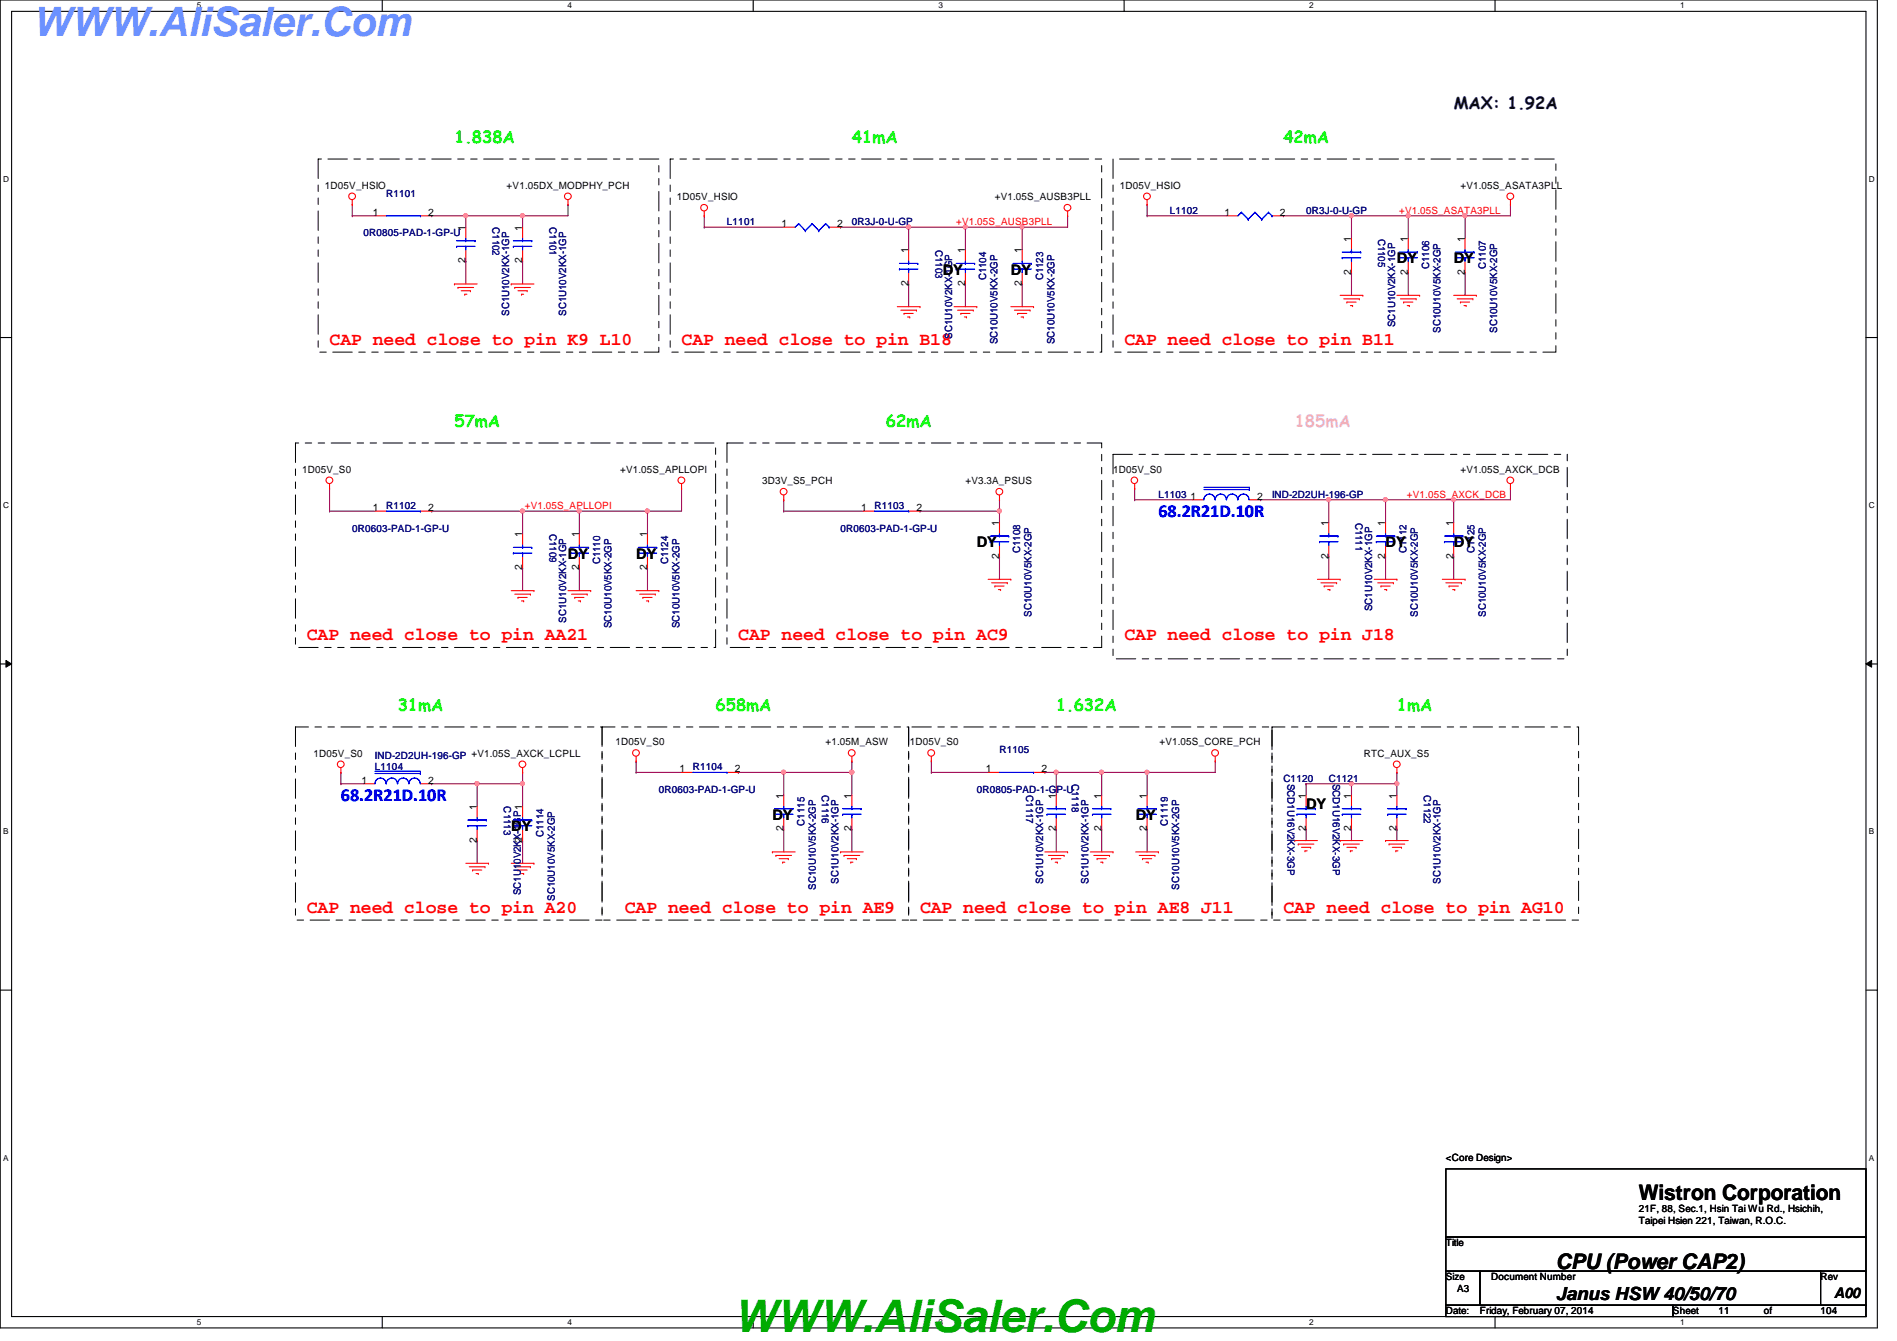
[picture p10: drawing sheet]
<svg xmlns="http://www.w3.org/2000/svg" width="297mm" height="210mm" viewBox="0 0 297 210" stroke-linecap="round" stroke-linejoin="round" font-family="sans-serif">
<path d="M0 0h294v207.9h-294zM1.8 1.8h290.4v204.3h-290.4z" fill="none" stroke="#000" stroke-width=".17"/>
<g fill="#fff">
<path d="M30.8 .2h.7v1.4h-.7z"/>
<path d="M30.8 206.2h.7v1.4h-.7z"/>
</g>
<path d="M59.9 0v1.8M59.9 206.1v1.8" fill="none" stroke="#000" stroke-width=".17"/>
<g fill="#fff">
<path d="M88.9 .2h.6v1.4h-.6z"/>
<path d="M88.9 206.2h.6v1.4h-.6z"/>
</g>
<path d="M117.9 0v1.8M117.9 206.1v1.8" fill="none" stroke="#000" stroke-width=".17"/>
<g fill="#fff">
<path d="M146.9 .2h.7v1.4h-.7z"/>
<path d="M146.9 206.2h.7v1.4h-.7z"/>
</g>
<path d="M176 0v1.8M176 206.1v1.8" fill="none" stroke="#000" stroke-width=".17"/>
<g fill="#fff">
<path d="M205 .2h.7v1.4h-.7z"/>
<path d="M205 206.2h.7v1.4h-.7z"/>
</g>
<path d="M234.1 0v1.8M234.1 206.1v1.8" fill="none" stroke="#000" stroke-width=".17"/>
<g fill="#fff">
<path d="M263.1 .2h.7v1.4h-.7z"/>
<path d="M263.1 206.2h.7v1.4h-.7z"/>
<path d="M.5 27.3h.9v1.4h-.9z"/>
<path d="M292.6 27.3h.9v1.4h-.9z"/>
<path d="M.5 78.4h.9v1.4h-.9z"/>
<path d="M292.6 78.4h.9v1.4h-.9z"/>
</g>
<path d="M0 52.8h1.8M292.2 52.8h1.8" fill="none" stroke="#000" stroke-width=".17"/>
<g fill="#fff">
<path d="M.5 129.5h.8v1.4h-.8z"/>
<path d="M292.6 129.5h.9v1.4h-.9z"/>
</g>
<path d="M0 103.9h1.8M292.2 103.9h1.8" fill="none" stroke="#000" stroke-width=".17"/>
<path d="M.9 103.4l.9 .5-.9 .5zM292.2 103.9l.9-.5v1z" fill="#000"/>
<path d="M.9 103.4l.9 .5-.9 .5zM292.2 103.9l.9-.5v1z" fill="none" stroke="#000" stroke-width=".16"/>
<g fill="#fff">
<path d="M.5 180.5h.8v1.4h-.8z"/>
<path d="M292.6 180.5h.9v1.4h-.9z"/>
</g>
<path d="M0 155h1.8M292.2 155h1.8" fill="none" stroke="#000" stroke-width=".17"/>
<path d="M53.4 120.9h.1M53.4 122.7h.1M53.4 120.9v1.8M53.4 122.7h3.5M67.6 122.7h.1M67.6 122.7h7.1M74.7 131.6h.1M74.7 122.7h.1M74.7 122.7v3.5M74.7 131.6v3.5M81.8 131.6h.1M81.8 131.6v3.5" fill="none" stroke="#800040" stroke-width=".17"/>
<circle cx="74.7" cy="122.7" r=".32" fill="#f0f"/>
<circle cx="74.7" cy="122.7" r=".32" fill="none" stroke="#f0f" stroke-width=".17"/>
<path d="M74.7 122.7h.1M81.8 120.9h.1M81.8 120.9v1.8h-7.1" fill="none" stroke="#800040" stroke-width=".17"/>
<circle cx="81.8" cy="122.7" r=".32" fill="#f0f"/>
<circle cx="81.8" cy="122.7" r=".32" fill="none" stroke="#f0f" stroke-width=".17"/>
<g fill="none" stroke="#800040" stroke-width=".17">
<path d="M160.1 44.4h.1M160.1 44.5v3.5M67.6 80h14.2M67.6 80h.1M81.8 80h.1M81.8 88.9h.1M81.8 80v3.6M81.8 88.9v3.6M90.7 80h.1M90.7 88.9h.1M90.7 80v3.6M90.7 88.9v3.6"/>
<path d="M101.4 80h5.3M101.4 80h.1M81.8 122.7h.1M81.8 122.7v3.5"/>
</g>
<circle cx="101.4" cy="80" r=".32" fill="#f0f"/>
<circle cx="101.4" cy="80" r=".32" fill="none" stroke="#f0f" stroke-width=".17"/>
<path d="M81.8 80h8.9M81.8 80h.1" fill="none" stroke="#800040" stroke-width=".17"/>
<circle cx="81.8" cy="80" r=".32" fill="#f0f"/>
<circle cx="81.8" cy="80" r=".32" fill="none" stroke="#f0f" stroke-width=".17"/>
<path d="M51.6 76.5h.1M51.6 76.5v3.5M51.6 80h.1M51.6 80h7.1M115.6 120.9h.1M115.6 120.9h7.1M172.5 120.9h.1M172.5 120.9h7.1" fill="none" stroke="#800040" stroke-width=".17"/>
<circle cx="172.5" cy="120.9" r=".32" fill="#f0f"/>
<circle cx="172.5" cy="120.9" r=".32" fill="none" stroke="#f0f" stroke-width=".17"/>
<path d="M151.2 35.6h.1M151.2 35.6h8.9" fill="none" stroke="#800040" stroke-width=".17"/>
<circle cx="151.1" cy="35.5" r=".32" fill="#f0f"/>
<circle cx="151.1" cy="35.5" r=".32" fill="none" stroke="#f0f" stroke-width=".17"/>
<path d="M160.1 35.6h.1M160.1 35.6v3.5" fill="none" stroke="#800040" stroke-width=".17"/>
<circle cx="160" cy="35.5" r=".32" fill="#f0f"/>
<circle cx="160" cy="35.5" r=".32" fill="none" stroke="#f0f" stroke-width=".17"/>
<path d="M110.3 33.8h.1M110.3 33.8v1.8M142.3 35.6h8.9M142.3 35.6h.1M167.2 33.8h.1M167.2 33.8v1.8M227.6 87.1h.1M227.6 87.1v3.6" fill="none" stroke="#800040" stroke-width=".17"/>
<circle cx="142.3" cy="35.5" r=".32" fill="#f0f"/>
<circle cx="142.3" cy="35.5" r=".32" fill="none" stroke="#f0f" stroke-width=".17"/>
<g fill="none" stroke="#800040" stroke-width=".17">
<path d="M88.9 32h.1M88.9 32v1.8M110.3 35.6h12.4M110.3 35.6h.1M131.6 35.6h.1M131.6 35.6h10.7M142.3 35.6h.1M142.3 35.6v3.5M151.2 35.6h.1M151.2 35.6v3.5M160.1 35.6h.1M160.1 35.6h7.1"/>
<path d="M142.3 44.4h.1M142.3 44.5v3.5M151.2 44.4h.1M151.2 44.5v3.5M217 78.2h10.6M217 78.2h.1M101.4 80h.1M101.4 80v3.6"/>
</g>
<circle cx="216.9" cy="78.2" r=".32" fill="#f0f"/>
<circle cx="216.9" cy="78.2" r=".32" fill="none" stroke="#f0f" stroke-width=".17"/>
<path d="M179.6 33.8h12.5M179.6 33.8h.1M179.6 32h.1M179.6 32v1.8M211.6 33.8h.1M211.6 33.8h8.9M236.5 32h.1M236.5 32v1.8M227.6 78.2h.1M227.6 78.2v3.6" fill="none" stroke="#800040" stroke-width=".17"/>
<circle cx="211.6" cy="33.8" r=".32" fill="#f0f"/>
<circle cx="211.6" cy="33.8" r=".32" fill="none" stroke="#f0f" stroke-width=".17"/>
<path d="M220.5 33.8h.1M220.5 33.8h8.9M229.4 42.7h.1M229.4 42.7v3.5" fill="none" stroke="#800040" stroke-width=".17"/>
<circle cx="220.5" cy="33.8" r=".32" fill="#f0f"/>
<circle cx="220.5" cy="33.8" r=".32" fill="none" stroke="#f0f" stroke-width=".17"/>
<g fill="none" stroke="#800040" stroke-width=".17">
<path d="M201 33.8h10.6M201 33.8h.1M211.6 33.8h.1M211.6 33.8v3.5M220.5 33.8h.1M220.5 33.8v3.5M229.4 33.8h7.1M229.4 33.8h.1M229.4 33.8v3.5M211.6 42.7h.1M211.6 42.7v3.5M220.5 42.7h.1"/>
<path d="M220.5 42.7v3.5"/>
</g>
<circle cx="229.4" cy="33.8" r=".32" fill="#f0f"/>
<circle cx="229.4" cy="33.8" r=".32" fill="none" stroke="#f0f" stroke-width=".17"/>
<path d="M165.4 129.8h.1M165.4 120.9h.1M165.4 129.8v3.5M165.4 120.9h7.1" fill="none" stroke="#800040" stroke-width=".17"/>
<circle cx="165.4" cy="120.9" r=".32" fill="#f0f"/>
<circle cx="165.4" cy="120.9" r=".32" fill="none" stroke="#f0f" stroke-width=".17"/>
<path d="M190.3 119.1h.1M190.3 119.1v1.8h-10.7M172.5 129.8h.1M172.5 120.9h.1M172.5 120.9v3.6M172.5 129.8v3.5M179.6 120.9h.1M179.6 129.8h.1M179.6 120.9v3.6M179.6 129.8v3.5" fill="none" stroke="#800040" stroke-width=".17"/>
<circle cx="179.6" cy="120.9" r=".32" fill="#f0f"/>
<circle cx="179.6" cy="120.9" r=".32" fill="none" stroke="#f0f" stroke-width=".17"/>
<g fill="none" stroke="#800040" stroke-width=".17">
<path d="M122.7 78.2h.1M122.7 78.2v1.8M156.5 78.2h.1M156.5 78.2v3.6M122.7 80h12.5M122.7 80h.1M144.1 80h12.4M144.1 80h.1M156.5 87.1h.1M156.5 80h.1M156.5 87.1v3.6M145.8 119.1h.1"/>
<path d="M145.8 119.1v1.8M145.8 120.9h.1M145.8 120.9h8.9M163.6 120.9h.1M163.6 120.9h1.8M165.4 120.9h.1M165.4 120.9v3.6"/>
</g>
<circle cx="156.5" cy="80" r=".32" fill="#f0f"/>
<circle cx="156.5" cy="80" r=".32" fill="none" stroke="#f0f" stroke-width=".17"/>
<path d="M72.9 33.8h.1M72.9 33.8v1.8" fill="none" stroke="#800040" stroke-width=".17"/>
<circle cx="72.9" cy="33.8" r=".32" fill="#f0f"/>
<circle cx="72.9" cy="33.8" r=".32" fill="none" stroke="#f0f" stroke-width=".17"/>
<path d="M55.2 32h.1M55.2 33.8h.1M55.2 32v1.8M55.2 33.8h3.5M67.6 33.8h21.3M67.6 33.8h.1M72.9 33.8h.1M81.8 33.8h.1" fill="none" stroke="#800040" stroke-width=".17"/>
<circle cx="81.8" cy="33.8" r=".32" fill="#f0f"/>
<circle cx="81.8" cy="33.8" r=".32" fill="none" stroke="#f0f" stroke-width=".17"/>
<path d="M81.8 33.8h.1M81.8 33.8v1.8M72.9 40.9h.1M72.9 40.9v3.5M81.8 40.9h.1M81.8 40.9v3.5M106.7 76.5h.1M106.7 76.5v3.5M211.6 122.7h.1M211.6 122.7v1.8" fill="none" stroke="#800040" stroke-width=".17"/>
<circle cx="211.6" cy="122.7" r=".32" fill="#f0f"/>
<circle cx="211.6" cy="122.7" r=".32" fill="none" stroke="#f0f" stroke-width=".17"/>
<path d="M211.6 129.8h.1M211.6 129.8v1.8M218.7 122.7h.1M218.7 122.7v1.8" fill="none" stroke="#800040" stroke-width=".17"/>
<circle cx="218.7" cy="122.7" r=".32" fill="#f0f"/>
<circle cx="218.7" cy="122.7" r=".32" fill="none" stroke="#f0f" stroke-width=".17"/>
<g fill="none" stroke="#800040" stroke-width=".17">
<path d="M101.4 88.9h.1M101.4 88.9v3.6M99.6 119.1h.1M99.6 119.1v1.8M133.4 119.1h.1M133.4 119.1v1.8h-10.7M99.6 120.9h7.1M99.6 120.9h.1M122.7 129.8h.1M122.7 120.9h.1M122.7 129.8v3.5M204.5 129.8h.1"/>
<path d="M204.5 122.7h.1M204.5 122.7v1.8M204.5 129.8v1.8M211.6 122.7h.1M218.7 120.9h.1M218.7 129.8h.1M218.7 120.9v1.8h-14.2M218.7 129.8v1.8"/>
</g>
<circle cx="133.4" cy="120.9" r=".32" fill="#f0f"/>
<circle cx="133.4" cy="120.9" r=".32" fill="none" stroke="#f0f" stroke-width=".17"/>
<circle cx="122.7" cy="120.9" r=".32" fill="#f0f"/>
<circle cx="122.7" cy="120.9" r=".32" fill="none" stroke="#f0f" stroke-width=".17"/>
<path d="M122.7 120.9h.1M122.7 120.9v3.6M133.4 120.9h.1M133.4 120.9v3.6" fill="none" stroke="#800040" stroke-width=".17"/>
<circle cx="133.4" cy="120.9" r=".32" fill="#f0f"/>
<circle cx="133.4" cy="120.9" r=".32" fill="none" stroke="#f0f" stroke-width=".17"/>
<path d="M177.7 76.5h.1M177.7 76.5v1.7M227.6 78.2h8.9M227.6 78.2h.1M133.4 129.8h.1M133.4 129.8v3.5" fill="none" stroke="#800040" stroke-width=".17"/>
<circle cx="227.6" cy="78.2" r=".32" fill="#f0f"/>
<circle cx="227.6" cy="78.2" r=".32" fill="none" stroke="#f0f" stroke-width=".17"/>
<path d="M177.7 78.2h9M177.7 78.2h.1M208.1 78.2h.1M208.1 78.2h8.9" fill="none" stroke="#800040" stroke-width=".17"/>
<circle cx="208" cy="78.2" r=".32" fill="#f0f"/>
<circle cx="208" cy="78.2" r=".32" fill="none" stroke="#f0f" stroke-width=".17"/>
<g fill="none" stroke="#800040" stroke-width=".17">
<path d="M197.4 78.2h10.7M197.4 78.2h.1M208.1 78.2h.1M208.1 78.2v3.6M217 78.2h.1M217 78.2v3.6M236.5 76.5h.1M236.5 76.5v1.7M90.7 80h10.7M90.7 80h.1M208.1 87.1h.1M208.1 87.1v3.6"/>
<path d="M217 87.1h.1M217 87.1v3.6"/>
</g>
<circle cx="90.7" cy="80" r=".32" fill="#f0f"/>
<circle cx="90.7" cy="80" r=".32" fill="none" stroke="#f0f" stroke-width=".17"/>
<g fill="none" stroke="#f00" stroke-width=".17">
<path d="M55.2 32h.1M55.2 31.3v.7M58.7 33.8h1.8M65.8 33.8h1.8M72.9 35.6v1.7M72.9 39.1v1.8M81.8 35.6v1.7M81.8 39.1v1.8M88.9 32h.1M88.9 31.3v.7M110.3 33.8h.1M110.3 33.1v.7"/>
<path d="M122.7 35.6h1.8M129.8 35.6h1.8M142.3 39.1v1.8M151.2 39.1v1.8M160.1 39.1v1.8M167.2 33.8h.1M167.2 33.1v.7M179.6 32h.1M179.6 31.3v.7M192.1 33.8h1.7M199.2 33.8h1.8M211.6 37.3v1.8"/>
<path d="M220.5 37.3v1.8M229.4 37.3v1.8M236.5 32h.1M236.5 31.3v.7M71.2 44.4h.1M71.2 44.4h3.5M71.7 45h2.5M71.7 45h.1M72.2 45.5h1.5M72.8 46.1h.3M72.8 46.1h.1M73.7 45.5h.1"/>
<path d="M80 44.4h.1M80 44.4h3.6M80.6 45h.1M80.6 45h2.5M81.1 45.5h1.4M81.7 46.1h.1M81.7 46.1h.3M82.5 45.5h.1M140.5 48h3.6M141.1 48.6h2.4M141.6 49.1h.1M141.6 49.1h1.4"/>
<path d="M142.1 49.6h.3M142.3 42.7v1.7M142.4 49.6h.1M143.5 48.6h.1M144.1 48h.1M149.4 48h3.5M149.9 48.6h2.5M150.4 49.1h1.5M150.4 49.1h.1M151 49.6h.3M151.2 42.7v1.7M151.3 49.6h.1"/>
<path d="M152.4 48.6h.1M152.9 48h.1M158.3 48h3.5M158.8 48.6h2.5M159.3 49.1h.1M159.3 49.1h1.5M159.9 49.6h.3M160.1 42.7v1.7M160.2 49.6h.1M161.3 48.6h.1M161.8 48h.1M209.8 46.2h3.6"/>
<path d="M210.4 46.8h2.4M210.9 47.3h.1M210.9 47.3h1.4M211.5 47.8h.3M211.6 40.9v1.8M211.8 47.8h.1M212.8 46.8h.1M213.4 46.2h.1M218.7 46.2h3.6M219.3 46.8h2.4M219.8 47.3h.1M219.8 47.3h1.4"/>
<path d="M220.3 47.8h.4M220.5 40.9v1.8M220.7 47.8h.1M221.7 46.8h.1M222.3 46.2h.1M227.6 46.2h3.6M228.2 46.8h2.4M228.7 47.3h1.4M228.7 47.3h.1M229.2 47.8h.4M229.4 40.9v1.8M229.6 47.8h.1"/>
<path d="M230.6 46.8h.1M231.2 46.2h.1M51.6 76.5h.1M51.6 75.7v.8M106.7 76.5h.1M106.7 75.7v.8M122.7 78.2h.1M122.7 77.5v.7M156.5 78.2h.1M156.5 77.5v.7M177.7 76.5h.1M177.7 75.7v.8"/>
<path d="M186.7 78.2h1.8M195.6 78.2h1.8M236.5 76.5h.1M236.5 75.7v.8M58.7 80h1.8M65.8 80h1.8M80 92.5h3.6M80.6 93h2.5M81.1 93.5h.1M81.1 93.5h1.4M81.7 94.1h.3M81.8 83.6v1.7"/>
<path d="M81.8 87.1v1.8M82 94.1h.1M83.1 93h.1M83.6 92.5h.1M88.9 92.5h3.6M89.5 93h2.4M90 93.5h.1M90 93.5h1.4M90.5 94.1h.4M90.7 83.6v1.7M90.7 87.1v1.8M90.9 94.1h.1"/>
<path d="M91.9 93h.1M92.5 92.5h.1M99.6 92.5h3.6M100.2 93h2.4M100.7 93.5h1.4M100.7 93.5h.1M101.2 94.1h.4M101.4 83.6v1.7M101.4 87.1v1.8M101.6 94.1h.1M102.6 93h.1M103.2 92.5h.1"/>
<path d="M135.2 80h1.7M142.3 80h1.8M154.7 90.7h3.6M155.3 91.2h2.4M155.8 91.7h1.4M155.8 91.7h.1M156.3 92.3h.4M156.5 81.8v1.8M156.5 85.3v1.8M156.7 92.3h.1M157.7 91.2h.1M158.3 90.7h.1"/>
<path d="M206.3 90.7h3.5M206.8 91.2h2.5M207.3 91.7h.1M207.3 91.7h1.5M207.9 92.3h.3M208.1 81.8v1.8M208.1 85.3v1.8M208.2 92.3h.1M209.3 91.2h.1M209.8 90.7h.1M215.2 90.7h3.5M215.7 91.2h2.5"/>
<path d="M216.2 91.7h.1M216.2 91.7h1.5M216.8 92.3h.3M217 81.8v1.8M217 85.3v1.8M217.1 92.3h.1M218.2 91.2h.1M218.7 90.7h.1M225.8 90.7h3.6M226.4 91.2h2.5M226.9 91.7h.1M226.9 91.7h1.4"/>
<path d="M227.5 92.3h.3M227.6 81.8v1.8M227.6 85.3v1.8M227.8 92.3h.1M228.9 91.2h.1M229.4 90.7h.1M99.6 119.1h.1M99.6 118.4v.7M133.4 119.1h.1M133.4 118.4v.7M145.8 119.1h.1M145.8 118.4v.7"/>
<path d="M190.3 119.1h.1M190.3 118.4v.7M53.4 120.9h.1M53.4 120.2v.7M56.9 122.7h1.8M65.8 122.7h1.8M72.9 135.1h3.6M73.5 135.7h2.4M74 136.2h.1M74 136.2h1.4M74.5 136.7h.4M74.7 126.2v1.8"/>
<path d="M74.7 129.8v1.8M74.9 136.7h.1M75.9 135.7h.1M76.5 135.1h.1M80 135.1h3.6M80.6 135.7h2.5M81.1 136.2h.1M81.1 136.2h1.4M81.7 136.7h.3M81.8 120.9h.1M81.8 120.2v.7M81.8 126.2v1.8"/>
<path d="M81.8 129.8v1.8M82 136.7h.1M83.1 135.7h.1M83.6 135.1h.1M106.7 120.9h1.8M113.8 120.9h1.8M120.9 133.3h.1M120.9 133.3h3.6M121.5 133.9h.1M121.5 133.9h2.4M122 134.4h1.4M122.6 135h.1"/>
<path d="M122.6 135h.3M122.7 124.5v1.7M122.7 128v1.8M123.4 134.4h.1M131.6 133.3h.1M131.6 133.3h3.6M132.2 133.9h2.4M132.2 133.9h.1M132.7 134.4h1.4M133.2 135h.4M133.2 135h.1M133.4 124.5v1.7"/>
<path d="M133.4 128v1.8M134.1 134.4h.1M154.7 120.9h1.8M161.8 120.9h1.8M163.6 133.3h3.6M164.2 133.9h2.4M164.7 134.4h.1M164.7 134.4h1.4M165.2 135h.4M165.4 124.5v1.7M165.4 128v1.8M165.6 135h.1"/>
<path d="M166.6 133.9h.1M167.2 133.3h.1M170.7 133.3h3.6M171.3 133.9h2.4M171.8 134.4h.1M171.8 134.4h1.4M172.3 135h.4M172.5 124.5v1.7M172.5 128v1.8M172.7 135h.1M173.7 133.9h.1M174.3 133.3h.1"/>
<path d="M177.8 133.3h3.6M178.4 133.9h2.4M178.9 134.4h.1M178.9 134.4h1.4M179.4 135h.4M179.6 124.5v1.7M179.6 128v1.8M179.8 135h.1M180.8 133.9h.1M181.4 133.3h.1M202.7 131.6h3.6M202.7 131.6h.1"/>
<path d="M203.3 132.1h2.4M203.3 132.1h.1M203.8 132.6h1.4M204.3 133.2h.4M204.3 133.2h.1M204.5 124.5v1.7M204.5 128v1.8M205.2 132.6h.1M209.8 131.6h.1M209.8 131.6h3.6M210.4 132.1h.1M210.4 132.1h2.4"/>
<path d="M210.9 132.6h1.4M211.5 133.2h.1M211.5 133.2h.3M211.6 124.5v1.7M211.6 128v1.8M212.3 132.6h.1M217 131.6h3.5M217 131.6h.1M217.5 132.1h2.5M217.5 132.1h.1M218 132.6h1.5M218.6 133.2h.3"/>
<path d="M218.6 133.2h.1M218.7 120.9h.1M218.7 120.2v.7M218.7 124.5v1.7M218.7 128v1.8M219.5 132.6h.1"/>
<circle cx="55.1" cy="30.7" r=".52"/>
<circle cx="88.9" cy="30.7" r=".52"/>
<circle cx="110.3" cy="32.5" r=".52"/>
<circle cx="167.2" cy="32.5" r=".52"/>
<circle cx="179.6" cy="30.7" r=".52"/>
<circle cx="236.5" cy="30.7" r=".52"/>
<circle cx="51.6" cy="75.2" r=".52"/>
<circle cx="106.7" cy="75.2" r=".52"/>
<circle cx="122.7" cy="77" r=".52"/>
<circle cx="156.5" cy="77" r=".52"/>
<circle cx="177.6" cy="75.2" r=".51"/>
<circle cx="236.5" cy="75.2" r=".52"/>
<circle cx="53.4" cy="119.6" r=".52"/>
<circle cx="81.8" cy="119.6" r=".52"/>
<circle cx="99.6" cy="117.9" r=".52"/>
<circle cx="133.4" cy="117.9" r=".52"/>
<circle cx="145.8" cy="117.9" r=".52"/>
<circle cx="190.3" cy="117.9" r=".52"/>
<circle cx="218.7" cy="119.6" r=".52"/>
</g>
<path d="M226.4 183h65.8v10.6h-65.8zM226.4 193.6h65.8v5.4h-65.8zM226.4 199h5.3v5.3h-5.3zM231.7 199h53.4v5.3h-53.4zM285.1 199h7.1v5.3h-7.1zM226.4 204.3h35.6v1.8h-35.6zM262 204.3h30.2v1.8h-30.2z" fill="none" stroke="#000" stroke-width=".17"/>
<path d="M49.8 24.9h53.4v30.2h-53.4zM104.9 24.9h67.6v30.2h-67.6zM174.3 24.9h69.3v30.2h-69.3zM46.3 69.3h65.8v32h-65.8zM113.8 69.3h58.7v32h-58.7zM174.3 71.1h71.1v32h-71.1zM46.3 113.8h48v30.2h-48zM94.3 113.8h48v30.2h-48zM142.3 113.8h56.9v30.2h-56.9zM199.2 113.8h48v30.2h-48z" fill="none" stroke="#000" stroke-width=".16" stroke-dasharray="3 1 1 1 1 1"/>
<g fill="none" stroke="#00f" stroke-width=".17">
<path d="M60.5 33.8h5.3M65.8 33.8h.1M71.5 38.6h.1M71.5 37.7h2.9M71.5 38.6h2.9M72.9 37.7h.1M72.9 38.6h.1M72.9 37.3v.4M72.9 38.6v.5M74.4 37.7h.1M80.4 38.6h2.9M80.4 38.6h.1"/>
<path d="M80.4 37.7h2.9M81.8 37.7h.1M81.8 38.6h.1M81.8 37.3v.4M81.8 38.6v.5M83.3 37.7h.1M125 35h.1M125 35l1.1 1.1M125 35l-.5 .6M126.1 36.1h.1M127.2 35l-1.1 1.1M127.2 35h.1"/>
<path d="M127.2 35l1 1.1M128.2 36.1h.1M129.3 35l-1.1 1.1M129.3 35h.1M129.3 35l.5 .6M129.8 35.6h.1M194.4 33.2h.1M194.4 33.2l1 1.1M194.4 33.2l-.6 .6M195.4 34.3h.1M196.5 33.2l-1.1 1.1M196.5 33.2h.1"/>
<path d="M196.5 33.2l1.1 1.1M197.6 34.3h.1M198.6 33.2l-1 1.1M198.6 33.2h.1M198.6 33.2l.6 .6M199.2 33.8h.1M210.2 39.5h2.9M211.6 39.5h.1M211.6 39.1v.4M213.1 39.5h.1M219.1 39.5h2.9M220.5 39.5h.1"/>
<path d="M220.5 39.1v.4M222 39.5h.1M228 39.5h2.8M229.4 39.5h.1M229.4 39.1v.4M230.8 39.5h.1M140.8 42.1h.1M140.8 41.2h2.9M140.8 42.1h2.9M142.3 41.2h.1M142.3 42.1h.1M142.3 40.9v.3"/>
<path d="M142.3 42.1v.6M143.7 41.2h.1M149.7 42.1h.1M149.7 41.2h2.9M149.7 42.1h2.9M151.2 41.2h.1M151.2 42.1h.1M151.2 40.9v.3M151.2 42.1v.6M152.6 41.2h.1M158.6 42.1h2.9M158.6 42.1h.1"/>
<path d="M158.6 41.2h2.9M160.1 41.2h.1M160.1 42.1h.1M160.1 40.9v.3M160.1 42.1v.6M161.5 41.2h.1M210.2 40.3h2.9M210.2 40.3h.1M211.6 40.3h.1M211.6 40.3v.6M219.1 40.3h2.9M219.1 40.3h.1"/>
<path d="M220.5 40.3h.1M220.5 40.3v.6M228 40.3h.1M228 40.3h2.8M229.4 40.3h.1M229.4 40.3v.6M188.5 76.6h7.1M188.5 76.3h7.1M190.2 78.2a.87 .87 0 0 0-.8-.9 .87 .87 0 0 0-.9 .9M192 78.2a.87 .87 0 0 0-.8-.9 .87 .87 0 0 0-.9 .9M193.8 78.2a.87 .87 0 0 0-.9-.9 .87 .87 0 0 0-.8 .9M195.6 78.2a.87 .87 0 0 0-.9-.9 .87 .87 0 0 0-.9 .9"/>
<path d="M195.6 76.6h.1M195.6 76.3h.1M60.5 80h5.3M65.8 80h.1M80.4 86.6h2.9M80.4 86.6h.1M80.4 85.7h2.9M81.8 85.7h.1M81.8 86.6h.1M81.8 85.3v.4M81.8 86.6v.5M83.3 85.7h.1"/>
<path d="M89.3 86.6h2.9M89.3 86.6h.1M89.3 85.7h2.9M90.7 85.7h.1M90.7 86.6h.1M90.7 85.3v.4M90.7 86.6v.5M92.2 85.7h.1M99.9 86.6h.1M99.9 85.7h2.9M99.9 86.6h2.9M101.4 85.7h.1"/>
<path d="M101.4 86.6h.1M101.4 85.3v.4M101.4 86.6v.5M102.8 85.7h.1M136.9 80h5.4M142.3 80h.1M155.1 84.8h.1M155.1 83.9h2.8M155.1 84.8h2.8M156.5 83.9h.1M156.5 84.8h.1M156.5 83.6v.3"/>
<path d="M156.5 84.8v.5M157.9 83.9h.1M206.6 84.8h2.9M206.6 84.8h.1M206.6 83.9h2.9M208.1 83.9h.1M208.1 84.8h.1M208.1 83.6v.3M208.1 84.8v.5M209.5 83.9h.1M215.5 84.8h2.9M215.5 84.8h.1"/>
<path d="M215.5 83.9h2.9M217 83.9h.1M217 84.8h.1M217 83.6v.3M217 84.8v.5M218.4 83.9h.1M226.2 84.8h2.9M226.2 84.8h.1M226.2 83.9h2.9M227.6 83.9h.1M227.6 84.8h.1M227.6 83.6v.3"/>
<path d="M227.6 84.8v.5M229.1 83.9h.1M58.7 122.7a.87 .87 0 0 1 .9-.9 .87 .87 0 0 1 .8 .9M58.7 121.1h7.1M58.7 120.7h7.1M60.5 122.7a.87 .87 0 0 1 .9-.9 .87 .87 0 0 1 .8 .9M62.3 122.7a.87 .87 0 0 1 .8-.9 .87 .87 0 0 1 .9 .9M64 122.7a.87 .87 0 0 1 .9-.9 .87 .87 0 0 1 .9 .9M65.8 121.1h.1M65.8 120.7h.1M73.3 129.2h.1M73.3 128.4h2.9"/>
<path d="M73.3 129.2h2.9M74.7 128.4h.1M74.7 129.2h.1M74.7 128v.4M74.7 129.2v.6M76.2 128.4h.1M80.4 129.2h2.9M80.4 129.2h.1M80.4 128.4h2.9M81.8 128.4h.1M81.8 129.2h.1M81.8 128v.4"/>
<path d="M81.8 129.2v.6M83.3 128.4h.1M108.5 120.9h5.3M113.8 120.9h.1M121.3 127.5h.1M121.3 126.6h2.9M121.3 127.5h2.9M122.7 126.6h.1M122.7 127.5h.1M122.7 126.2v.4M122.7 127.5v.5M124.2 126.6h.1"/>
<path d="M131.9 127.5h.1M131.9 126.6h2.9M131.9 127.5h2.9M133.4 126.6h.1M133.4 127.5h.1M133.4 126.2v.4M133.4 127.5v.5M134.8 126.6h.1M156.5 120.9h5.3M161.8 120.9h.1M164 127.5h.1M164 126.6h2.8"/>
<path d="M164 127.5h2.8M165.4 126.6h.1M165.4 127.5h.1M165.4 126.2v.4M165.4 127.5v.5M166.8 126.6h.1M171.1 127.5h2.8M171.1 127.5h.1M171.1 126.6h2.8M172.5 126.6h.1M172.5 127.5h.1M172.5 126.2v.4"/>
<path d="M172.5 127.5v.5M173.9 126.6h.1M178.2 127.5h.1M178.2 126.6h2.9M178.2 127.5h2.9M179.6 126.6h.1M179.6 127.5h.1M179.6 126.2v.4M179.6 127.5v.5M181.1 126.6h.1M203.1 127.5h.1M203.1 126.6h2.8"/>
<path d="M203.1 127.5h2.8M204.5 126.6h.1M204.5 127.5h.1M204.5 126.2v.4M204.5 127.5v.5M205.9 126.6h.1M210.2 127.5h2.9M210.2 127.5h.1M210.2 126.6h2.9M211.6 126.6h.1M211.6 127.5h.1M211.6 126.2v.4"/>
<path d="M211.6 127.5v.5M213.1 126.6h.1M217.3 127.5h.1M217.3 126.6h2.9M217.3 127.5h2.9M218.7 126.6h.1M218.7 127.5h.1M218.7 126.2v.4M218.7 127.5v.5M220.2 126.6h.1"/>
</g>
<circle cx="74.7" cy="122.7" r=".32" fill="#f0f"/>
<circle cx="74.7" cy="122.7" r=".32" fill="none" stroke="#f0f" stroke-width=".17"/>
<circle cx="81.8" cy="122.7" r=".32" fill="#f0f"/>
<circle cx="81.8" cy="122.7" r=".32" fill="none" stroke="#f0f" stroke-width=".17"/>
<circle cx="101.4" cy="80" r=".32" fill="#f0f"/>
<circle cx="101.4" cy="80" r=".32" fill="none" stroke="#f0f" stroke-width=".17"/>
<circle cx="81.8" cy="80" r=".32" fill="#f0f"/>
<circle cx="81.8" cy="80" r=".32" fill="none" stroke="#f0f" stroke-width=".17"/>
<circle cx="172.5" cy="120.9" r=".32" fill="#f0f"/>
<circle cx="172.5" cy="120.9" r=".32" fill="none" stroke="#f0f" stroke-width=".17"/>
<circle cx="151.1" cy="35.5" r=".32" fill="#f0f"/>
<circle cx="151.1" cy="35.5" r=".32" fill="none" stroke="#f0f" stroke-width=".17"/>
<circle cx="160" cy="35.5" r=".32" fill="#f0f"/>
<circle cx="160" cy="35.5" r=".32" fill="none" stroke="#f0f" stroke-width=".17"/>
<circle cx="142.3" cy="35.5" r=".32" fill="#f0f"/>
<circle cx="142.3" cy="35.5" r=".32" fill="none" stroke="#f0f" stroke-width=".17"/>
<circle cx="216.9" cy="78.2" r=".32" fill="#f0f"/>
<circle cx="216.9" cy="78.2" r=".32" fill="none" stroke="#f0f" stroke-width=".17"/>
<circle cx="211.6" cy="33.8" r=".32" fill="#f0f"/>
<circle cx="211.6" cy="33.8" r=".32" fill="none" stroke="#f0f" stroke-width=".17"/>
<circle cx="220.5" cy="33.8" r=".32" fill="#f0f"/>
<circle cx="220.5" cy="33.8" r=".32" fill="none" stroke="#f0f" stroke-width=".17"/>
<circle cx="229.4" cy="33.8" r=".32" fill="#f0f"/>
<circle cx="229.4" cy="33.8" r=".32" fill="none" stroke="#f0f" stroke-width=".17"/>
<circle cx="165.4" cy="120.9" r=".32" fill="#f0f"/>
<circle cx="165.4" cy="120.9" r=".32" fill="none" stroke="#f0f" stroke-width=".17"/>
<circle cx="179.6" cy="120.9" r=".32" fill="#f0f"/>
<circle cx="179.6" cy="120.9" r=".32" fill="none" stroke="#f0f" stroke-width=".17"/>
<circle cx="156.5" cy="80" r=".32" fill="#f0f"/>
<circle cx="156.5" cy="80" r=".32" fill="none" stroke="#f0f" stroke-width=".17"/>
<circle cx="72.9" cy="33.8" r=".32" fill="#f0f"/>
<circle cx="72.9" cy="33.8" r=".32" fill="none" stroke="#f0f" stroke-width=".17"/>
<circle cx="81.8" cy="33.8" r=".32" fill="#f0f"/>
<circle cx="81.8" cy="33.8" r=".32" fill="none" stroke="#f0f" stroke-width=".17"/>
<circle cx="211.6" cy="122.7" r=".32" fill="#f0f"/>
<circle cx="211.6" cy="122.7" r=".32" fill="none" stroke="#f0f" stroke-width=".17"/>
<circle cx="218.7" cy="122.7" r=".32" fill="#f0f"/>
<circle cx="218.7" cy="122.7" r=".32" fill="none" stroke="#f0f" stroke-width=".17"/>
<circle cx="133.4" cy="120.9" r=".32" fill="#f0f"/>
<circle cx="133.4" cy="120.9" r=".32" fill="none" stroke="#f0f" stroke-width=".17"/>
<circle cx="122.7" cy="120.9" r=".32" fill="#f0f"/>
<circle cx="122.7" cy="120.9" r=".32" fill="none" stroke="#f0f" stroke-width=".17"/>
<circle cx="133.4" cy="120.9" r=".32" fill="#f0f"/>
<circle cx="133.4" cy="120.9" r=".32" fill="none" stroke="#f0f" stroke-width=".17"/>
<circle cx="227.6" cy="78.2" r=".32" fill="#f0f"/>
<circle cx="227.6" cy="78.2" r=".32" fill="none" stroke="#f0f" stroke-width=".17"/>
<circle cx="208" cy="78.2" r=".32" fill="#f0f"/>
<circle cx="208" cy="78.2" r=".32" fill="none" stroke="#f0f" stroke-width=".17"/>
<circle cx="90.7" cy="80" r=".32" fill="#f0f"/>
<circle cx="90.7" cy="80" r=".32" fill="none" stroke="#f0f" stroke-width=".17"/>
<text font-size="7.1" fill="#00ab00" x="114.9" y="208.6">WWW.AliSaler.Com</text>
<text font-size="6.3" fill="#6b91ff" x="5.1" y="5.6">WWW.AliSaler.Com</text>
<g font-size="3.3">
<text x="256.6" y="187.9">Wistron Corporation</text>
<text x="243.6" y="198.6">CPU (Power CAP2)</text>
</g>
<g font-size="2.8" fill="#f00">
<text x="51.6" y="53.9">CAP need close to pin K9 L10</text>
<text x="106.7" y="53.9">CAP need close to pin B18</text>
<text x="176.1" y="53.9">CAP need close to pin B11</text>
<text x="48" y="100.2">CAP need close to pin AA21</text>
<text x="115.6" y="100.2">CAP need close to pin AC9</text>
<text x="176.1" y="100.2">CAP need close to pin J18</text>
<text x="48" y="142.8">CAP need close to pin A20</text>
<text x="97.8" y="142.8">CAP need close to pin AE9</text>
<text x="144.1" y="142.8">CAP need close to pin AE8 J11</text>
<text x="201" y="142.8">CAP need close to pin AG10</text>
</g>
<g font-size="2.8" fill="#00f">
<text x="181.4" y="80.9">68.2R21D.10R</text>
<text x="53.4" y="125.4">68.2R21D.10R</text>
</g>
<text font-size="2.8" x="243.6" y="203.5">Janus HSW 40/50/70</text>
<text font-size="2.6" fill="#000040" x="227.6" y="17.1">MAX: 1.92A</text>
<g font-size="2.6" fill="#0f0">
<text x="71.2" y="22.4">1.838A</text>
<text x="133.4" y="22.4">41mA</text>
<text x="201" y="22.4">42mA</text>
<text x="71.2" y="66.9">57mA</text>
<text x="138.7" y="66.9">62mA</text>
<text x="62.3" y="111.3">31mA</text>
<text x="112.1" y="111.3">658mA</text>
<text x="165.4" y="111.3">1.632A</text>
<text x="218.7" y="111.3">1mA</text>
</g>
<text font-size="2.6" fill="#ff80ff" x="202.7" y="66.9">185mA</text>
<g font-size="2.3">
<text x="218.7" y="41.2">DY</text>
<text x="227.6" y="41.2">DY</text>
<text x="147.6" y="43">DY</text>
<text x="158.3" y="43">DY</text>
<text x="88.9" y="87.5">DY</text>
<text x="99.6" y="87.5">DY</text>
<text x="152.9" y="85.7">DY</text>
<text x="217" y="85.7">DY</text>
<text x="227.6" y="85.7">DY</text>
<text x="80" y="130.1">DY</text>
<text x="120.9" y="128.4">DY</text>
<text x="177.8" y="128.4">DY</text>
<text x="204.5" y="126.6">DY</text>
<text x="287.2" y="203.2">A00</text>
</g>
<g font-size="1.6">
<text x="50.9" y="29.5">1D05V_HSIO</text>
<text x="79.3" y="29.5">+V1.05DX_MODPHY_PCH</text>
<text x="175.3" y="29.5">1D05V_HSIO</text>
<text x="228.7" y="29.5">+V1.05S_ASATA3PLL</text>
<text x="58.4" y="33.7">1</text>
<text x="67.1" y="33.7">2</text>
<text x="106" y="31.3">1D05V_HSIO</text>
<text x="122.4" y="35.5">1</text>
<text x="131.1" y="35.5">2</text>
<text x="155.8" y="31.3">+V1.05S_AUSB3PLL</text>
<text x="191.7" y="33.7">1</text>
<text x="200.4" y="33.7">2</text>
<text x="72.9" y="41.2" transform="rotate(-90 72.9 41.2)">2</text>
<text x="72.9" y="36.1" transform="rotate(-90 72.9 36.1)">1</text>
<text x="81.8" y="41.2" transform="rotate(-90 81.8 41.2)">2</text>
<text x="81.8" y="36.1" transform="rotate(-90 81.8 36.1)">1</text>
<text x="142.2" y="39.7" transform="rotate(-90 142.2 39.7)">1</text>
<text x="151.1" y="39.7" transform="rotate(-90 151.1 39.7)">1</text>
<text x="160" y="39.7" transform="rotate(-90 160 39.7)">1</text>
<text x="211.6" y="37.9" transform="rotate(-90 211.6 37.9)">1</text>
<text x="220.5" y="37.9" transform="rotate(-90 220.5 37.9)">1</text>
<text x="229.4" y="37.9" transform="rotate(-90 229.4 37.9)">1</text>
<text x="142.2" y="44.8" transform="rotate(-90 142.2 44.8)">2</text>
<text x="151.1" y="44.8" transform="rotate(-90 151.1 44.8)">2</text>
<text x="160" y="44.8" transform="rotate(-90 160 44.8)">2</text>
<text x="211.6" y="43" transform="rotate(-90 211.6 43)">2</text>
<text x="220.5" y="43" transform="rotate(-90 220.5 43)">2</text>
<text x="229.4" y="43" transform="rotate(-90 229.4 43)">2</text>
<text x="47.3" y="74">1D05V_S0</text>
<text x="97.1" y="74">+V1.05S_APLLOPI</text>
<text x="119.3" y="75.8">3D3V_S5_PCH</text>
<text x="151.2" y="75.8">+V3.3A_PSUS</text>
<text x="174.3" y="74">1D05V_S0</text>
<text x="228.7" y="74">+V1.05S_AXCK_DCB</text>
<text x="58.4" y="80">1</text>
<text x="67.1" y="80">2</text>
<text x="134.8" y="80">1</text>
<text x="143.5" y="80">2</text>
<text x="156.5" y="82.3" transform="rotate(-90 156.5 82.3)">1</text>
<text x="186.4" y="78.2">1</text>
<text x="196.8" y="78.2">2</text>
<text x="208" y="82.3" transform="rotate(-90 208 82.3)">1</text>
<text x="216.9" y="82.3" transform="rotate(-90 216.9 82.3)">1</text>
<text x="227.6" y="82.3" transform="rotate(-90 227.6 82.3)">1</text>
<text x="81.8" y="89.2" transform="rotate(-90 81.8 89.2)">2</text>
<text x="81.8" y="84.1" transform="rotate(-90 81.8 84.1)">1</text>
<text x="90.7" y="89.2" transform="rotate(-90 90.7 89.2)">2</text>
<text x="90.7" y="84.1" transform="rotate(-90 90.7 84.1)">1</text>
<text x="101.3" y="89.2" transform="rotate(-90 101.3 89.2)">2</text>
<text x="101.3" y="84.1" transform="rotate(-90 101.3 84.1)">1</text>
<text x="156.5" y="87.5" transform="rotate(-90 156.5 87.5)">2</text>
<text x="208" y="87.5" transform="rotate(-90 208 87.5)">2</text>
<text x="216.9" y="87.5" transform="rotate(-90 216.9 87.5)">2</text>
<text x="227.6" y="87.5" transform="rotate(-90 227.6 87.5)">2</text>
<text x="49.1" y="118.4">1D05V_S0</text>
<text x="96.4" y="116.7">1D05V_S0</text>
<text x="129.3" y="116.7">+1.05M_ASW</text>
<text x="142.4" y="116.7">1D05V_S0</text>
<text x="181.6" y="116.7">+V1.05S_CORE_PCH</text>
<text x="213.6" y="118.4">RTC_AUX_S5</text>
<text x="56.6" y="122.6">1</text>
<text x="67.1" y="122.6">2</text>
<text x="106.4" y="120.9">1</text>
<text x="115.1" y="120.9">2</text>
<text x="122.7" y="125" transform="rotate(-90 122.7 125)">1</text>
<text x="133.3" y="125" transform="rotate(-90 133.3 125)">1</text>
<text x="154.4" y="120.9">1</text>
<text x="163.1" y="120.9">2</text>
<text x="165.4" y="125" transform="rotate(-90 165.4 125)">1</text>
<text x="172.5" y="125" transform="rotate(-90 172.5 125)">1</text>
<text x="179.6" y="125" transform="rotate(-90 179.6 125)">1</text>
<text x="204.5" y="125" transform="rotate(-90 204.5 125)">1</text>
<text x="211.6" y="125" transform="rotate(-90 211.6 125)">1</text>
<text x="218.7" y="125" transform="rotate(-90 218.7 125)">1</text>
<text x="74.7" y="131.9" transform="rotate(-90 74.7 131.9)">2</text>
<text x="74.7" y="126.8" transform="rotate(-90 74.7 126.8)">1</text>
<text x="81.8" y="131.9" transform="rotate(-90 81.8 131.9)">2</text>
<text x="122.7" y="130.1" transform="rotate(-90 122.7 130.1)">2</text>
<text x="133.3" y="130.1" transform="rotate(-90 133.3 130.1)">2</text>
<text x="165.4" y="130.1" transform="rotate(-90 165.4 130.1)">2</text>
<text x="172.5" y="130.1" transform="rotate(-90 172.5 130.1)">2</text>
<text x="179.6" y="130.1" transform="rotate(-90 179.6 130.1)">2</text>
<text x="204.5" y="130.1" transform="rotate(-90 204.5 130.1)">2</text>
<text x="211.6" y="130.1" transform="rotate(-90 211.6 130.1)">2</text>
<text x="218.7" y="130.1" transform="rotate(-90 218.7 130.1)">2</text>
<text x="226.4" y="181.7">&lt;Core Design&gt;</text>
<text x="256.6" y="189.7">21F, 88, Sec.1, Hsin Tai Wu Rd., Hsichih,</text>
<text x="256.6" y="191.6">Taipei Hsien 221, Taiwan, R.O.C.</text>
<text x="226.4" y="195.1">Title</text>
<text x="226.4" y="200.4">Size</text>
<text x="228.2" y="202.2">A3</text>
<text x="233.5" y="200.4">Document Number</text>
<text x="285.1" y="200.4">Rev</text>
<text x="226.4" y="205.7">Date:</text>
<text x="231.7" y="205.7">Friday, February 07, 2014</text>
<text x="262" y="205.7">Sheet</text>
<text x="269.1" y="205.7">11</text>
<text x="276.2" y="205.7">of</text>
<text x="285.1" y="205.7">104</text>
</g>
<g font-size="1.6" fill="#000080">
<text x="60.5" y="30.8">R1101</text>
<text x="77.1" y="35.6" transform="rotate(90 77.1 35.6)">C1102</text>
<text x="86" y="35.6" transform="rotate(90 86 35.6)">C1101</text>
<text x="113.8" y="35.2">L1101</text>
<text x="133.4" y="35.2">0R3J-0-U-GP</text>
<text x="183.2" y="33.4">L1102</text>
<text x="204.5" y="33.4">0R3J-0-U-GP</text>
<text x="56.9" y="37">0R0805-PAD-1-GP-U</text>
<text x="146.5" y="39.1" transform="rotate(90 146.5 39.1)">C1103</text>
<text x="215.8" y="37.3" transform="rotate(90 215.8 37.3)">C1105</text>
<text x="154.4" y="43.9" transform="rotate(-90 154.4 43.9)">C1104</text>
<text x="163.3" y="43.9" transform="rotate(-90 163.3 43.9)">C1123</text>
<text x="223.8" y="42.1" transform="rotate(-90 223.8 42.1)">C1106</text>
<text x="232.7" y="42.1" transform="rotate(-90 232.7 42.1)">C1107</text>
<text x="79.8" y="49.4" transform="rotate(-90 79.8 49.4)">SC1U10V2KX-1GP</text>
<text x="88.6" y="49.4" transform="rotate(-90 88.6 49.4)">SC1U10V2KX-1GP</text>
<text x="149.1" y="53" transform="rotate(-90 149.1 53)">SC1U10V2KX-1GP</text>
<text x="156.2" y="53.9" transform="rotate(-90 156.2 53.9)">SC10U10V5KX-2GP</text>
<text x="165.1" y="53.9" transform="rotate(-90 165.1 53.9)">SC10U10V5KX-2GP</text>
<text x="218.4" y="51.2" transform="rotate(-90 218.4 51.2)">SC1U10V2KX-1GP</text>
<text x="225.5" y="52.1" transform="rotate(-90 225.5 52.1)">SC10U10V5KX-2GP</text>
<text x="234.4" y="52.1" transform="rotate(-90 234.4 52.1)">SC10U10V5KX-2GP</text>
<text x="181.4" y="77.9">L1103</text>
<text x="199.2" y="77.9">IND-2D2UH-196-GP</text>
<text x="55.2" y="83.2">0R0603-PAD-1-GP-U</text>
<text x="60.5" y="79.7">R1102</text>
<text x="86" y="83.6" transform="rotate(90 86 83.6)">C1109</text>
<text x="131.6" y="83.2">0R0603-PAD-1-GP-U</text>
<text x="136.9" y="79.7">R1103</text>
<text x="212.3" y="81.8" transform="rotate(90 212.3 81.8)">C1111</text>
<text x="94" y="88.3" transform="rotate(-90 94 88.3)">C1110</text>
<text x="104.6" y="88.3" transform="rotate(-90 104.6 88.3)">C1124</text>
<text x="159.8" y="86.6" transform="rotate(-90 159.8 86.6)">C1108</text>
<text x="220.2" y="86.6" transform="rotate(-90 220.2 86.6)">C1112</text>
<text x="230.9" y="86.6" transform="rotate(-90 230.9 86.6)">C1125</text>
<text x="214.9" y="95.7" transform="rotate(-90 214.9 95.7)">SC1U10V2KX-1GP</text>
<text x="88.6" y="97.5" transform="rotate(-90 88.6 97.5)">SC1U10V2KX-1GP</text>
<text x="95.8" y="98.3" transform="rotate(-90 95.8 98.3)">SC10U10V5KX-2GP</text>
<text x="106.4" y="98.3" transform="rotate(-90 106.4 98.3)">SC10U10V5KX-2GP</text>
<text x="161.5" y="96.6" transform="rotate(-90 161.5 96.6)">SC10U10V5KX-2GP</text>
<text x="222" y="96.6" transform="rotate(-90 222 96.6)">SC10U10V5KX-2GP</text>
<text x="232.7" y="96.6" transform="rotate(-90 232.7 96.6)">SC10U10V5KX-2GP</text>
<text x="58.7" y="118.8">IND-2D2UH-196-GP +V1.05S_AXCK_LCPLL</text>
<text x="156.5" y="117.9">R1105</text>
<text x="58.7" y="120.6">L1104</text>
<text x="103.2" y="124.1">0R0603-PAD-1-GP-U</text>
<text x="108.5" y="120.6">R1104</text>
<text x="128.7" y="124.5" transform="rotate(90 128.7 124.5)">C1116</text>
<text x="152.9" y="124.1">0R0805-PAD-1-GP-U</text>
<text x="160.7" y="124.5" transform="rotate(90 160.7 124.5)">C1117</text>
<text x="167.8" y="122.7" transform="rotate(90 167.8 122.7)">C1118</text>
<text x="201" y="122.3">C1120</text>
<text x="201.6" y="122.7" transform="rotate(90 201.6 122.7)">SCD1U16V2KX-3GP</text>
<text x="208.1" y="122.3">C1121</text>
<text x="208.7" y="122.7" transform="rotate(90 208.7 122.7)">SCD1U16V2KX-3GP</text>
<text x="222.9" y="124.5" transform="rotate(90 222.9 124.5)">C1122</text>
<text x="78.9" y="126.2" transform="rotate(90 78.9 126.2)">C1113</text>
<text x="85.1" y="131" transform="rotate(-90 85.1 131)">C1114</text>
<text x="126" y="129.2" transform="rotate(-90 126 129.2)">C1115</text>
<text x="182.9" y="129.2" transform="rotate(-90 182.9 129.2)">C1119</text>
<text x="81.5" y="140.1" transform="rotate(-90 81.5 140.1)">SC1U10V2KX-1GP1</text>
<text x="86.9" y="141" transform="rotate(-90 86.9 141)">SC10U10V5KX-2GP</text>
<text x="127.8" y="139.2" transform="rotate(-90 127.8 139.2)">SC10U10V5KX-2GP</text>
<text x="131.3" y="138.3" transform="rotate(-90 131.3 138.3)">SC1U10V2KX-1GP</text>
<text x="163.3" y="138.3" transform="rotate(-90 163.3 138.3)">SC1U10V2KX-1GP</text>
<text x="170.4" y="138.3" transform="rotate(-90 170.4 138.3)">SC1U10V2KX-1GP</text>
<text x="184.7" y="139.2" transform="rotate(-90 184.7 139.2)">SC10U10V5KX-2GP</text>
<text x="225.5" y="138.3" transform="rotate(-90 225.5 138.3)">SC1U10V2KX-1GP</text>
</g>
<g font-size="1.6" fill="#f00">
<text x="149.7" y="35.2">+V1.05S_AUSB3PLL</text>
<text x="219.1" y="33.4">+V1.05S_ASATA3PLL</text>
<text x="220.3" y="77.9">+V1.05S_AXCK_DCB</text>
<text x="82.2" y="79.7">+V1.05S_APLLOPI</text>
</g>
<g font-size="1.3">
<text x="30.8" y="1.3">5</text>
<text x="88.9" y="1.3">4</text>
<text x="146.9" y="1.3">3</text>
<text x="205" y="1.3">2</text>
<text x="263.1" y="1.3">1</text>
<text x=".5" y="28.4">D</text>
<text x="292.6" y="28.4">D</text>
<text x=".5" y="79.5">C</text>
<text x="292.6" y="79.5">C</text>
<text x=".5" y="130.6">B</text>
<text x="292.6" y="130.6">B</text>
<text x=".5" y="181.7">A</text>
<text x="292.6" y="181.7">A</text>
<text x="30.8" y="207.4">5</text>
<text x="88.9" y="207.4">4</text>
<text x="146.9" y="207.4">3</text>
<text x="205" y="207.4">2</text>
<text x="263.1" y="207.4">1</text>
</g>
</svg>
